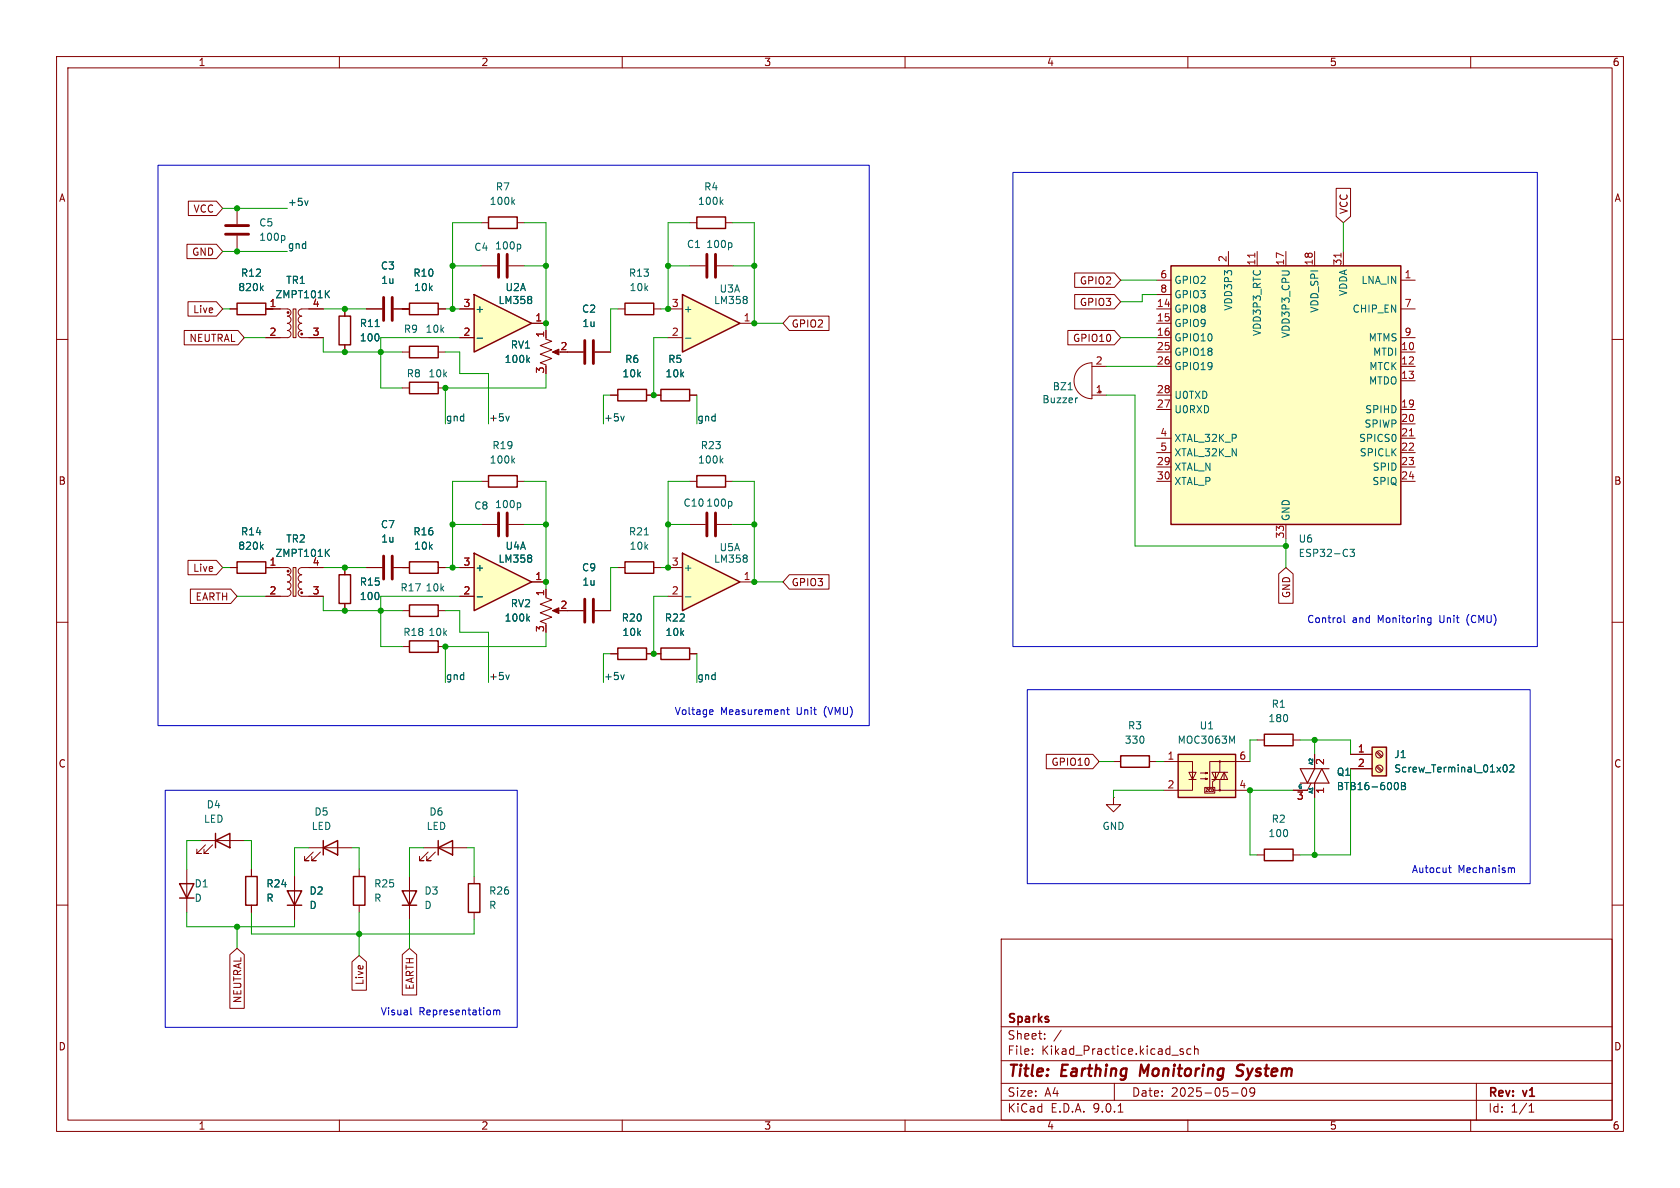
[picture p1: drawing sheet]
<svg xmlns="http://www.w3.org/2000/svg" width="297mm" height="210mm" viewBox="0 0 297 210" stroke-linecap="round" stroke-linejoin="round" font-family="sans-serif">
<g fill="none" stroke="#840000" stroke-width=".18">
<path d="M10 10h277v190h-277zM12 12h273v186h-273zM60 10v2M110 10v2M160 10v2M210 10v2M260 10v2M41.9 36.8v2.8M85.1 39.4h1.3M91.4 39.4h1.3M121.9 39.4h1.3M128.3 39.4h1.2"/>
<path d="M40.6 54.6h1.3M41.9 41.7v2.8M47 54.6h1.3M61 54.6v1.3M64.8 54.6h2.8M69.6 54.6h2.8M85.1 47h2.8M89.9 47h2.8M10 60h2M61 61v1.2M100.3 62.2h2.8M105.2 62.2h2.7"/>
<path d="M107.9 69.9h1.3M114.3 69.9h1.3M285 60h2M85.1 85.1h1.3M91.4 85.1h1.3M121.9 92.7h2.8M126.7 92.7h2.8M10 110h2M61 100.3v1.3M61 106.7v1.3M64.8 100.3h2.8M69.6 100.3h2.8"/>
<path d="M285 110h2M33 153.7v7.6M10 160h2M177 166h108v32h-108zM285 160h2M60 198v2M110 198v2M160 198v2M177 194.5h108M177 191.5h108M177 187.5h108M177 181.5h108"/>
<path d="M182.5 186.3v.1M182.5 185.5v.1M184.7 183.6v.1M184.7 182.8v.1M187.6 182.1l-1.3 2M197 191.5v3M197.7 196.6h.8M209.2 185.5l-.4-.1-.2 .2 .1 .2 .5 .2v.3h-.6M210 198v2M210.5 185.5l-.4-.1-.3 .3v.4l.2 .2h.5M211.2 185.5l.2-.1 .3 .1 .1 .9M211.2 184.9v1.5"/>
<path d="M217.7 193.2h1.2M219.7 192.4a.81 .81 0 0 0 .3 1.4l.2-.1 .2-.5-.2-.8M221 192.4v.5l.1 .3h.4l.3-.3M221.7 192.4a.99 .99 0 0 1-.3 1.4h-.3M260 198v2M261 191.5v6.5M270.3 196.6h.9M270.3 195.5l.4-.4v1.5"/>
</g>
<path d="M201.7 188.2l-.2 2M219.6 190a.85 .85 0 0 1-1 .1M219.6 188.2l-.6 .1a.46 .46 0 0 0-.3 .5 .46 .46 0 0 0 .4 .4l.5 .2" fill="none" stroke="#840000" stroke-width=".4"/>
<path d="M86.4 38.4h5v2h-5zM123.2 38.4h5.1v2h-5.1zM41.9 53.6h5.1v2h-5.1zM59.9 55.9h2.1v5.1h-2.1zM109.2 68.8h5.1v2.1h-5.1zM86.4 84.1h5v2h-5zM59.9 101.6h2.1v5.1h-2.1zM31.7 156.2h2.6l-1.3 2.6zM31.7 158.8h2.6" fill="none" stroke="#840000" stroke-width=".25"/>
<path d="M39.9 39.9h4M39.9 41.4h4M67.8 52.6v4M69.3 52.6v4M88.1 45v4M89.7 45v4M103.4 60.2v4.1M104.9 60.2v4.1M67.8 98.3v4.1M69.3 98.3v4.1M125 90.7v4M126.5 90.7v4" fill="none" stroke="#840000" stroke-width=".51"/>
<g fill="none" stroke="#006464" stroke-width=".18">
<path d="M90.6 35.7l.4 .4M91 35.3l-.5 .5M127.5 35.7l.3 .4M127.8 35.3l-.5 .5M46.2 50.9l.3 .5M46.5 50.5l-.4 .5M50.1 41.6l.3 .3v.3M50.3 42.4l-.2 .1M66.3 57.7h.8M91.8 43.2l.3 .2v.4l-.3 .2M90.6 81.4l.4 .5M91 81l-.5 .5"/>
<path d="M129.2 88.6l.2 .3v.3l-.2 .3"/>
</g>
<path d="M242.6 132.1h2.5v5.1h-2.5z" fill="#ffffc2"/>
<path d="M123.2 84.1h5.1v2h-5.1zM223.5 129.8h5.1v2h-5.1zM242.6 132.1h2.5v5.1h-2.5zM38.1 148.6l2.5-1.3v2.6zM38.1 147.3v2.6M43.4 154.9h2.1v5.1h-2.1zM50.8 157.5h2.5l-1.2 2.5zM57.1 149.9l2.6-1.3v2.5zM57.1 148.6v2.5M223.5 150.1h5.1v2h-5.1zM50.8 160h2.5" fill="none" stroke="#840000" stroke-width=".25"/>
<g fill="none" stroke="#840000" stroke-width=".18">
<path d="M121.9 85.1h1.3M128.3 85.1h1.2M222.2 130.8h1.3M228.6 130.8h1.3M231.8 138.4l-.7 1.3h-2.5M232.4 133.4v2.5M232.4 138.4v2.6M238.8 133.4h3.8M238.8 135.9h3.8M243.3 133l.9 .9M243.3 135.6l.9 .8M243.5 132.8l.8 .9"/>
<path d="M243.5 135.4l.8 .8M35.6 148.6h7.6M36.3 149.4l-1.5 1.5h.8h-.8v-.8M37.6 149.4l-1.5 1.5h.7h-.7v-.8M44.4 153.7v1.2M52.1 154.9v7.7M54.6 149.9h7.6M55.4 150.6l-1.6 1.5h.8h-.8v-.7M56.6 150.6l-1.5 1.5h.8h-.8v-.7M222.2 151.1h1.3M228.6 151.1h1.3M44.4 160v1.3"/>
<circle cx="243.8" cy="135.9" r=".63"/>
<circle cx="243.8" cy="133.3" r=".63"/>
</g>
<path d="M127.5 81.4l.3 .5M127.8 81l-.5 .5M246.8 138.3a.68 .68 0 0 1 .4 .7 .68 .68 0 0 1-.4 .6M247.8 138.3h.4l.2 .3-.2 .3 .2 .1 .1 .4-.3 .2h-.4zM247.8 138.9h.4M265.8 135.3l.2-.1a.68 .68 0 0 1 .5 .6 .68 .68 0 0 1-.5 .7l-.2-.2-.1-.3zM266.9 135.3l.5-.1 .3 .4-.8 .9h.8" fill="none" stroke="#006464" stroke-width=".18"/>
<path d="M229.9 138.4h5l-1.2-2.5-1.3 2.5M232.4 135.9l-1.3 2.5-1.2-2.5h5" fill="none" stroke="#840000" stroke-width=".2"/>
<path d="M208.3 133.4h10.1v7.6h-10.1z" fill="#ffffc2"/>
<g fill="none" stroke="#840000" stroke-width=".18">
<path d="M71.1 54.6h1.3M77.5 54.6h1.2M190.8 65.1a3.2 3.2 0 0 1 2.2-1v6.4a3.2 3.2 0 0 1-2.9-2 3.2 3.2 0 0 1 .7-3.4zM193 69.9h2.6M193 64.8h2.6M40.6 100.3h1.3M47 100.3h1.3M115.6 115.6h1.2M121.9 115.6h1.3M196.8 134.6h1.3M203.2 134.6h1.3M205.7 134.6h5.1v5.1h-5.1"/>
<path d="M210.2 136.5h1.3l-.7 1.3zM210.2 137.8h1.3M212.2 136.7h1.3l-.4 .1v-.3l.4 .2M212.2 137.7h1.3l-.4 .1v-.3l.4 .2M213 139.2h1.8v1h-1.8zM214.2 137.8h2.8l-.6-1.3-.6 1.3M214.8 139.7h.8M214.9 136.5v1.3l-.5 .4v1M215.5 136.5l-.6 1.3-.7-1.3h2.8M215.6 134.6h-1.7v4.6M215.6 137.8v1.9h5.4M216.4 136.5v1.3"/>
<path d="M221 134.6h-5.4v1.9"/>
<circle cx="215.6" cy="134.6" r=".13"/>
<circle cx="215.6" cy="139.7" r=".13"/>
</g>
<path d="M72.4 53.6h5.1v2h-5.1zM41.9 99.3h5.1v2h-5.1zM116.8 114.6h5.1v2h-5.1zM198.1 133.6h5.1v2h-5.1zM208.3 133.4h10.1v7.6h-10.1z" fill="none" stroke="#840000" stroke-width=".25"/>
<path d="M188.8 68.9h.8M190.5 70.3l-.2 .1M46.2 96.6l.3 .5M46.5 96.3l-.4 .4M217.8 131l.4-.9v1.3" fill="none" stroke="#006464" stroke-width=".18"/>
<path d="M51.8 100.3h.5v5.1h-.5z" fill="#ffffc2"/>
<path d="M47 100.3h3.8a.64 .64 0 0 1 .6 .7 .64 .64 0 0 1-.6 .6 .64 .64 0 0 1 .6 .6 .64 .64 0 0 1-.6 .7 .64 .64 0 0 1 .6 .6 .64 .64 0 0 1-.6 .6M50.8 104.1a.64 .64 0 0 1 .6 .7 .64 .64 0 0 1-.6 .6h-3.8M51.8 100.3h.5v5.1h-.5zM53.3 104.1a.63 .63 0 0 0-.6 .7 .63 .63 0 0 0 .6 .6h3.8M57.1 100.3h-3.8a.63 .63 0 0 0-.6 .7 .63 .63 0 0 0 .6 .6 .64 .64 0 0 0-.6 .6 .64 .64 0 0 0 .6 .7 .64 .64 0 0 0-.6 .6 .64 .64 0 0 0 .6 .6" fill="none" stroke="#840000" stroke-width=".18"/>
<g fill="none" stroke="#840000" stroke-width=".25">
<circle cx="50.9" cy="101" r=".13"/>
<circle cx="53.3" cy="104.8" r=".13"/>
</g>
<path d="M57.7 97.6l.6 .8M58.3 97.1l-.8 .7" fill="none" stroke="#006464" stroke-width=".18"/>
<path d="M207 47h40.6v45.7h-40.6z" fill="#ffffc2"/>
<path d="M207 47h40.6v45.7h-40.6zM72.4 61.2h5.1v2h-5.1zM116.8 68.8h5.1v2.1h-5.1zM110.5 99.3h5.1v2h-5.1zM62.5 154.9h2v5.1h-2zM71.1 157.5h2.6l-1.3 2.5zM77.5 149.9l2.5-1.3v2.5zM77.5 148.6v2.5M82.8 156.2h2v5.1h-2zM71.1 160h2.6" fill="none" stroke="#840000" stroke-width=".25"/>
<g fill="none" stroke="#840000" stroke-width=".18">
<path d="M96.5 59.9l1 .4-2 .8 2 .7-2 .8 2 .8-2 .7 1 .4v.3M96.5 58.4v1.3M204.5 49.5h2.5M204.5 52.1h2.5M204.5 54.6h2.5M204.5 57.2h2.5M204.5 59.7h2.5M217.2 44.5v2.5M222.2 44.5v2.5M227.3 44.5v2.5M232.4 44.5v2.5M237.5 44.5v2.5"/>
<path d="M247.6 49.5h2.6M247.6 54.6h2.6M247.6 59.7h2.6M71.1 62.2h1.3M77.5 62.2h1.2M98 62.2h1.1M115.6 69.9h1.2M121.9 69.9h1.3M204.5 62.2h2.5M204.5 64.8h2.5M204.5 69.9h2.5M204.5 72.4h2.5"/>
<path d="M204.5 77.5h2.5M247.6 62.2h2.6M247.6 64.8h2.6M247.6 72.4h2.6M247.6 77.5h2.6M247.6 67.3h2.6M247.6 74.9h2.6M204.5 80h2.5M204.5 82.6h2.5M204.5 85.1h2.5M227.3 92.7v2.6M247.6 80h2.6"/>
<path d="M247.6 82.6h2.6M247.6 85.1h2.6M100.3 108h2.8M105.2 108h2.7M109.2 100.3h1.3M115.6 100.3h1.2M63.5 153.7v1.2M72.4 154.9v7.7M74.9 149.9h7.6M75.7 150.6l-1.5 1.5h.7h-.7v-.7M77 150.6l-1.6 1.5h.8h-.8v-.7M83.8 154.9v1.3"/>
<path d="M63.5 160v1.3M83.8 161.3v1.3"/>
</g>
<path d="M221.8 44.8v.7M237.1 44.8v.7M249.2 77.1h.7" fill="none" stroke="#a90000" stroke-width=".18"/>
<path d="M93.3 63.6l.3 .5M93.6 63.2l-.5 .5M113.9 94.6h.7M238.7 97.1h.7l-.4 .5 .4 .1v.5l-.2 .2-.5-.2" fill="none" stroke="#006464" stroke-width=".18"/>
<path d="M97.7 62.2l1.1-.5v1z" fill="#840000" stroke="#840000" stroke-width=".18"/>
<path d="M103.4 105.9v4.1M104.9 105.9v4.1" fill="none" stroke="#840000" stroke-width=".51"/>
<path d="M51.8 54.6h.5v5.1h-.5z" fill="#ffffc2"/>
<path d="M47 54.6h3.8a.64 .64 0 0 1 .6 .6 .64 .64 0 0 1-.6 .7M50.8 55.9a.64 .64 0 0 1 .6 .6 .64 .64 0 0 1-.6 .7 .64 .64 0 0 1 .6 .6 .64 .64 0 0 1-.6 .6 .64 .64 0 0 1 .6 .7 .64 .64 0 0 1-.6 .6h-3.8M51.8 54.6h.5v5.1h-.5zM53.3 55.9a.63 .63 0 0 0-.6 .6 .63 .63 0 0 0 .6 .7 .64 .64 0 0 0-.6 .6 .64 .64 0 0 0 .6 .6 .64 .64 0 0 0-.6 .7 .64 .64 0 0 0 .6 .6h3.8M57.1 54.6h-3.8a.63 .63 0 0 0-.6 .6 .63 .63 0 0 0 .6 .7M196.8 141v1.2h1.3l-1.3 1.3-1.2-1.3h1.2M196.8 141h.1" fill="none" stroke="#840000" stroke-width=".18"/>
<g fill="none" stroke="#840000" stroke-width=".25">
<circle cx="50.9" cy="55.2" r=".13"/>
<circle cx="53.3" cy="59.1" r=".13"/>
</g>
<path d="M57.7 51.9l.6 .7M58.3 51.4l-.8 .7" fill="none" stroke="#006464" stroke-width=".18"/>
<path d="M83.8 52.1l10.2 5.1-10.2 5z" fill="#ffffc2"/>
<path d="M83.8 52.1l10.2 5.1-10.2 5zM72.4 67.6h5.1v2h-5.1zM109.2 114.6h5.1v2h-5.1z" fill="none" stroke="#840000" stroke-width=".25"/>
<path d="M81.3 54.6h2.5M81.3 59.7h2.5M94 57.2h2.5M71.1 68.6h1.3M77.5 68.6h1.2M107.9 115.6h1.3M114.3 115.6h1.3" fill="none" stroke="#840000" stroke-width=".18"/>
<path d="M84.3 59.8h1M93.9 52.5v.3M93.9 53.1v.4" fill="none" stroke="#006464" stroke-width=".18"/>
<path d="M120.6 97.8l10.2 5.1-10.2 5.1z" fill="#ffffc2"/>
<path d="M120.6 97.8l10.2 5.1-10.2 5.1z" fill="none" stroke="#840000" stroke-width=".25"/>
<path d="M118.1 100.3h2.5M118.1 105.4h2.5M130.8 102.9h2.5" fill="none" stroke="#840000" stroke-width=".18"/>
<path d="M132 98.2v.3M132 98.8v.5M121.2 105.5h.9" fill="none" stroke="#006464" stroke-width=".18"/>
<path d="M83.8 97.8l10.2 5.1-10.2 5.1z" fill="#ffffc2"/>
<path d="M110.5 53.6h5.1v2h-5.1zM83.8 97.8l10.2 5.1-10.2 5.1z" fill="none" stroke="#840000" stroke-width=".25"/>
<path d="M109.2 54.6h1.3M115.6 54.6h1.2M121.9 47h2.8M126.7 47h2.8M81.3 100.3h2.5M81.3 105.4h2.5M94 102.9h2.5M96.5 105.7l1 .3-2 .8 2 .8-2 .7 2 .8-2 .8 1 .3v.3M96.5 104.1v1.3M98 108h1.1" fill="none" stroke="#840000" stroke-width=".18"/>
<path d="M129.2 42.9l.2 .3v.3l-.2 .3M93.9 98.2v.3M93.9 98.8v.5M84.3 105.5h1M93.3 109.3l.3 .5M93.6 109l-.5 .4" fill="none" stroke="#006464" stroke-width=".18"/>
<path d="M97.7 108l1.1-.6v1.1z" fill="#840000" stroke="#840000" stroke-width=".18"/>
<path d="M125 45v4M126.5 45v4" fill="none" stroke="#840000" stroke-width=".51"/>
<path d="M120.6 52.1l10.2 5.1-10.2 5z" fill="#ffffc2"/>
<path d="M120.6 52.1l10.2 5.1-10.2 5zM72.4 99.3h5.1v2h-5.1zM72.4 113.3h5.1v2h-5.1zM72.4 106.9h5.1v2.1h-5.1z" fill="none" stroke="#840000" stroke-width=".25"/>
<g fill="none" stroke="#840000" stroke-width=".18">
<path d="M33.3 35.6h5l1.1 1.2-1.1 1.3h-5zM236.2 33.3h2.6v5l-1.3 1.1-1.3-1.1zM32.6 58.4h9.5l1.1 1.3-1.1 1.3h-9.5zM33.1 43.2h5.2l1.1 1.3-1.1 1.2h-5.2zM33.2 53.3h5.1l1.1 1.3-1.1 1.3h-5.1zM40.6 54.6h1.3M47 54.6h2.5M47 59.7h2.5M54.6 54.6h2.5M54.6 59.7h2.5M61 54.6v1.3M64.8 54.6h2.8"/>
<path d="M69.6 54.6h2.8M77.5 54.6h1.2M81.3 54.6h2.5M81.3 59.7h2.5M94 57.2h2.5M96.5 58.4v1.3M118.1 54.6h2.5M118.1 59.7h2.5M130.8 57.2h2.5M139.5 55.9h7.1v2.5h-7.1l-1.1-1.2zM188.8 58.4h8.2l1.1 1.3-1.1 1.3h-8.2zM190 48.3h7l1.1 1.2-1.1 1.3h-7z"/>
<path d="M190 52.1h7l1.1 1.2-1.1 1.3h-7zM61 61v1.2M100.3 62.2h2.8M105.2 62.2h2.7M107.9 69.9h1.3M114.3 69.9h2.5M121.9 69.9h1.3M33.2 99.1h5.1l1.1 1.2-1.1 1.3h-5.1zM85.1 92.7h2.8M89.9 92.7h2.8M33.7 104.1h7.1l1.1 1.3-1.1 1.3h-7.1zM40.6 100.3h1.3"/>
<path d="M47 100.3h2.5M47 105.4h2.5M54.6 100.3h2.5M54.6 105.4h2.5M61 100.3v1.3M61 106.7v1.3M64.8 100.3h2.8M69.6 100.3h2.8M71.1 114.3h1.3M71.1 108h1.3M77.5 114.3h1.2M77.5 100.3h1.2"/>
<path d="M77.5 108h1.2M81.3 100.3h2.5M81.3 105.4h2.5M94 102.9h2.5M96.5 104.1v1.3M100.3 108h2.8M105.2 108h2.7M107.9 115.6h1.3M114.3 115.6h2.5M121.9 115.6h1.3M139.5 101.6h7.1v2.5h-7.1l-1.1-1.2zM226.1 101.4l1.2-1.1 1.3 1.1v5.2h-2.5z"/>
<path d="M185 133.3h8.2l1.1 1.3-1.1 1.3h-8.2zM228.6 139.7h2.5M232.4 133.4v2.5M232.4 138.4v2.6M238.8 133.4h3.8M238.8 135.9h3.8M44.4 153.7v1.2M52.1 154.9v2.6M40.6 168.8l1.3-1.2 1.3 1.2v9.4h-2.6zM44.4 160v1.3M52.1 160v2.6M62.2 170l1.3-1.1 1.3 1.1v5h-2.6z"/>
<path d="M71.1 168.8l1.3-1.2 1.3 1.2v7.1h-2.6z"/>
</g>
<g fill="none" stroke="#006464" stroke-width=".18">
<path d="M46.2 50.9l.3 .5M46.5 50.5l-.4 .5M57.7 51.9l.6 .7M58.3 51.4l-.8 .7M66.3 57.7h.8M84.3 59.8h1M93.9 52.5v.3M93.9 53.1v.4M121.2 59.8h.9M132 52.5v.3M132 53.1v.4M93.3 63.6l.3 .5"/>
<path d="M93.6 63.2l-.5 .5M46.2 96.6l.3 .5M46.5 96.3l-.4 .4M57.7 97.6l.6 .8M58.3 97.1l-.8 .7M91.8 88.9l.3 .2v.4l-.3 .2M93.9 98.2v.3M93.9 98.8v.5M84.3 105.5h1M93.3 109.3l.3 .5M93.6 109l-.5 .4M246.8 138.3a.68 .68 0 0 1 .4 .7 .68 .68 0 0 1-.4 .6"/>
<path d="M247.8 138.3h.4l.2 .3-.2 .3 .2 .1 .1 .4-.3 .2h-.4zM247.8 138.9h.4M265.8 135.3l.2-.1a.68 .68 0 0 1 .5 .6 .68 .68 0 0 1-.5 .7l-.2-.2-.1-.3zM266.9 135.3l.5-.1 .3 .4-.8 .9h.8"/>
</g>
<path d="M88.1 90.7v4M89.7 90.7v4" fill="none" stroke="#840000" stroke-width=".51"/>
<path d="M54.5 35.5l-.3 .8M90 73.6l-.3 .8M110.3 73.6l-.3 .8M90 119.3l-.3 .8M110.3 119.3l-.3 .8" fill="none" stroke="#0f0f0f" stroke-width=".18"/>
<g fill="none" stroke="#009600" stroke-width=".18">
<path d="M39.4 36.8h11.4M85.1 39.4h-5.1v15.2M92.7 39.4h3.8v19M121.9 39.4h-3.8v15.2h-1.3M129.5 39.4h3.8v17.8h5.1M237.5 39.4v5.1M39.4 54.6h1.2M39.4 44.5h11.4M43.2 59.7h3.8M47 54.6h1.3M57.1 54.6h7.7M57.1 59.7v2.5h14"/>
<path d="M71.1 54.6h1.3M78.7 54.6h2.6M80 47h5.1M81.3 59.7h-14v8.9h3.8M92.7 47h3.8M109.2 54.6h-1.3v7.6M118.1 47h3.8M118.1 59.7h-2.5v10.2M129.5 47h3.8M198.1 59.7h6.4M198.1 49.5h6.4M204.5 52.1h-2.6v1.2h-3.8"/>
<path d="M78.7 62.2h2.6v3.8h5.1v8.9M96.5 66v2.6h-17.8v6.3M107.9 69.9h-1.2v5M123.2 69.9v5M195.6 69.9h5.1v26.6h26.6M195.6 64.8h8.9M80 92.7h5.1M85.1 85.1h-5.1v15.2M92.7 85.1h3.8v19M92.7 92.7h3.8M118.1 92.7h3.8M121.9 85.1h-3.8v15.2h-1.3"/>
<path d="M129.5 85.1h3.8v17.8h5.1M129.5 92.7h3.8M227.3 95.3v5M39.4 100.3h1.2M41.9 105.4h5.1M47 100.3h1.3M57.1 105.4v2.6h14M57.1 100.3h7.7M71.1 100.3h1.3M78.7 108h2.6v3.8h5.1v8.9M78.7 100.3h2.6M81.3 105.4h-14v8.9h3.8"/>
<path d="M96.5 111.8v2.5h-17.8v6.4M107.9 115.6h-1.2v5.1M109.2 100.3h-1.3v7.7M118.1 105.4h-2.5v10.2M123.2 115.6v5.1M194.3 134.6h2.5M204.5 134.6h1.2M205.7 139.7h-8.9v1.3M222.2 130.8h-1.2v3.8M228.6 139.7h-7.6v11.4h1.2M229.9 130.8h8.9v2.6M232.4 130.8v2.6"/>
<path d="M238.8 135.9v15.2h-8.9M35.6 148.6h-2.6v5.1M43.2 148.6h1.2v5.1M54.6 149.9h-2.5v5M62.2 149.9h1.3v3.8M74.9 149.9h-2.5v5M82.5 149.9h1.3v5M232.4 141v10.1M33 161.3v2.5h19.1v-1.2M41.9 163.8v3.8M44.4 161.3v3.8h39.4v-2.5M63.5 161.3v7.6"/>
<path d="M72.4 162.6v5"/>
</g>
<g fill="none" stroke="#0000c2" stroke-width=".18">
<path d="M27.9 29.2h125.8v99.1h-125.8zM179.1 30.5h92.7v83.8h-92.7zM237.6 108.8v1.1l.2 .2M252.4 109.9l.2 .2 .4-.1M253 109.2v1l-.3 .3-.3-.1M253 109.3l-.4-.1-.2 .1M29.2 139.7h62.2v41.9h-62.2zM125.6 125.5h.4l.1 .3-.6 .1M126 126.3h-.4M139.1 125.5h.4M139.2 125v1.1l.3 .2M181.6 121.9h88.9v34.3h-88.9z"/>
<path d="M256.1 153.4h.5M256.3 153v1.1l.3 .2M267.3 153.5h.4v.8M72.6 178.1v1.1l.2 .2M87.3 178.6v.8M87.3 178.7l.3-.1 .2 .1M87.8 178.7l.2-.1h.3v.8M87.8 178.7v.7"/>
</g>
<g fill="#009600" stroke="#009600" stroke-width=".18">
<circle cx="41.9" cy="163.8" r=".46"/>
<circle cx="63.5" cy="165.1" r=".46"/>
<circle cx="78.7" cy="68.6" r=".46"/>
<circle cx="96.5" cy="47" r=".46"/>
<circle cx="80" cy="47" r=".46"/>
<circle cx="80" cy="54.6" r=".46"/>
<circle cx="96.5" cy="57.2" r=".46"/>
<circle cx="41.9" cy="44.5" r=".46"/>
<circle cx="61" cy="100.3" r=".46"/>
<circle cx="61" cy="62.2" r=".46"/>
<circle cx="67.3" cy="62.2" r=".46"/>
<circle cx="61" cy="54.6" r=".46"/>
<circle cx="115.6" cy="115.6" r=".46"/>
<circle cx="133.3" cy="57.2" r=".46"/>
<circle cx="96.5" cy="102.9" r=".46"/>
<circle cx="115.6" cy="69.9" r=".46"/>
<circle cx="67.3" cy="108" r=".46"/>
<circle cx="61" cy="108" r=".46"/>
<circle cx="41.9" cy="36.8" r=".46"/>
<circle cx="80" cy="100.3" r=".46"/>
<circle cx="80" cy="92.7" r=".46"/>
<circle cx="78.7" cy="114.3" r=".46"/>
<circle cx="96.5" cy="92.7" r=".46"/>
<circle cx="221" cy="139.7" r=".46"/>
<circle cx="232.4" cy="151.1" r=".46"/>
<circle cx="232.4" cy="130.8" r=".46"/>
<circle cx="133.3" cy="102.9" r=".46"/>
<circle cx="118.1" cy="47" r=".46"/>
<circle cx="133.3" cy="92.7" r=".46"/>
<circle cx="118.1" cy="92.7" r=".46"/>
<circle cx="118.1" cy="54.6" r=".46"/>
<circle cx="118.1" cy="100.3" r=".46"/>
<circle cx="133.3" cy="47" r=".46"/>
<circle cx="227.3" cy="96.5" r=".46"/>
</g>
<g font-size="2.8" fill="#840000">
<text x="178" y="190.9">Title:</text>
<text x="187.7" y="190.9">Earthing</text>
<text x="202.4" y="190.9">Monitoring</text>
<text x="220.3" y="190.9">System</text>
</g>
<g font-size="2.1" fill="#840000">
<text x="178" y="184">Sheet:</text>
<text x="178" y="181.2">Sparks</text>
<text x="178" y="186.7">File:</text>
<text x="184.1" y="186.7">Kikad_Practice.kicad_sch</text>
<text x="178" y="196.9">KiCad</text>
<text x="178" y="194.1">Size:</text>
<text x="184.7" y="194.1">A4</text>
<text x="185.7" y="196.9">E.D.A.</text>
<text x="193.3" y="196.9">9.0.1</text>
<text x="200" y="194.1">Date:</text>
<text x="207" y="194.1">2025-05-09</text>
<text x="263" y="194.3">Rev:</text>
<text x="263" y="196.9">Id:</text>
<text x="267.1" y="196.9">1/1</text>
<text x="269.4" y="194.3">v1</text>
</g>
<g font-size="1.8" fill="#840000">
<text x="35" y="11.9">1</text>
<text x="85" y="11.9">2</text>
<text x="135" y="11.9">3</text>
<text x="185" y="11.9">4</text>
<text x="235" y="11.9">5</text>
<text x="285" y="11.9">6</text>
<text x="10.3" y="35.9">A</text>
<text x="285.3" y="35.9">A</text>
<text x="34.1" y="37.8">VCC</text>
<text x="238.4" y="37.9" transform="rotate(-90 238.4 37.9)">VCC</text>
<text x="33.9" y="45.4">GND</text>
<text x="190.8" y="50.5">GPIO2</text>
<text x="34" y="55.6">Live</text>
<text x="139.9" y="58.1">GPIO2</text>
<text x="190.8" y="54.3">GPIO3</text>
<text x="33.4" y="60.6">NEUTRAL</text>
<text x="189.6" y="60.6">GPIO10</text>
<text x="10.3" y="85.9">B</text>
<text x="285.3" y="85.9">B</text>
<text x="34" y="101.3">Live</text>
<text x="34.5" y="106.4">EARTH</text>
<text x="139.9" y="103.8">GPIO3</text>
<text x="228.3" y="105.8" transform="rotate(-90 228.3 105.8)">GND</text>
<text x="10.3" y="135.9">C</text>
<text x="185.8" y="135.6">GPIO10</text>
<text x="285.3" y="135.9">C</text>
<text x="42.9" y="177.4" transform="rotate(-90 42.9 177.4)">NEUTRAL</text>
<text x="64.5" y="174.2" transform="rotate(-90 64.5 174.2)">Live</text>
<text x="73.3" y="175.1" transform="rotate(-90 73.3 175.1)">EARTH</text>
<text x="10.3" y="185.9">D</text>
<text x="285.3" y="185.9">D</text>
<text x="35" y="199.9">1</text>
<text x="85" y="199.9">2</text>
<text x="135" y="199.9">3</text>
<text x="185" y="199.9">4</text>
<text x="235" y="199.9">5</text>
<text x="285" y="199.9">6</text>
</g>
<g font-size="1.8" fill="#006464">
<text x="87.6" y="33.9">R7</text>
<text x="124.4" y="33.9">R4</text>
<text x="45.7" y="40.2">C5</text>
<text x="86.5" y="36.4">100k</text>
<text x="123.3" y="36.4">100k</text>
<text x="45.7" y="42.8">100p</text>
<text x="67.2" y="47.9">C3</text>
<text x="83.7" y="44.6">C4</text>
<text x="87.4" y="44.3">100p</text>
<text x="121.3" y="44">C1</text>
<text x="124.8" y="44">100p</text>
<text x="42" y="51.7">820k</text>
<text x="42.5" y="49.1">R12</text>
<text x="48.6" y="52.9">ZMPT101K</text>
<text x="50.5" y="50.4">TR1</text>
<text x="67.3" y="50.4">1u</text>
<text x="73" y="49.1">R10</text>
<text x="73.1" y="51.7">10k</text>
<text x="88" y="53.9">LM358</text>
<text x="89.3" y="51.7">U2A</text>
<text x="111.1" y="49.1">R13</text>
<text x="111.2" y="51.7">10k</text>
<text x="126.1" y="53.9">LM358</text>
<text x="127.1" y="51.9">U3A</text>
<text x="207.5" y="50.4">GPIO2</text>
<text x="207.5" y="52.9">GPIO3</text>
<text x="238.4" y="52.4" transform="rotate(-90 238.4 52.4)">VDDA</text>
<text x="240.6" y="50.4">LNA_IN</text>
<text x="63.5" y="58">R11</text>
<text x="71.3" y="59">R9</text>
<text x="75.1" y="59">10k</text>
<text x="83.9" y="55.5">+</text>
<text x="102.8" y="55.5">C2</text>
<text x="102.9" y="58">1u</text>
<text x="120.8" y="55.5">+</text>
<text x="207.5" y="55.5">GPIO8</text>
<text x="207.5" y="58">GPIO9</text>
<text x="218" y="55" transform="rotate(-90 218 55)">VDD3P3</text>
<text x="223.1" y="59.5" transform="rotate(-90 223.1 59.5)">VDD3P3_RTC</text>
<text x="228.2" y="59.9" transform="rotate(-90 228.2 59.9)">VDD3P3_CPU</text>
<text x="233.3" y="55.4" transform="rotate(-90 233.3 55.4)">VDD_SPI</text>
<text x="239" y="55.5">CHIP_EN</text>
<text x="63.5" y="60.6">100</text>
<text x="89.1" y="64.4">100k</text>
<text x="90.2" y="61.8">RV1</text>
<text x="110.4" y="64.4">R6</text>
<text x="118" y="64.4">R5</text>
<text x="207.5" y="60.6">GPIO10</text>
<text x="207.5" y="63.1">GPIO18</text>
<text x="207.5" y="65.6">GPIO19</text>
<text x="241.9" y="60.6">MTMS</text>
<text x="242" y="65.6">MTCK</text>
<text x="242.6" y="63.1">MTDI</text>
<text x="71.8" y="66.9">R8</text>
<text x="75.6" y="66.9">10k</text>
<text x="109.9" y="66.9">10k</text>
<text x="117.6" y="66.9">10k</text>
<text x="184.2" y="71.5">Buzzer</text>
<text x="186" y="69.2">BZ1</text>
<text x="207.5" y="70.7">U0TXD</text>
<text x="241.9" y="68.2">MTDO</text>
<text x="207.5" y="73.3">U0RXD</text>
<text x="241.1" y="75.8">SPIWP</text>
<text x="241.3" y="73.3">SPIHD</text>
<text x="86.5" y="82.1">100k</text>
<text x="87" y="79.6">R19</text>
<text x="123.3" y="82.1">100k</text>
<text x="123.8" y="79.6">R23</text>
<text x="207.5" y="78.3">XTAL_32K_P</text>
<text x="207.5" y="80.9">XTAL_32K_N</text>
<text x="207.5" y="83.4">XTAL_N</text>
<text x="240.2" y="78.3">SPICS0</text>
<text x="240.3" y="80.9">SPICLK</text>
<text x="242.6" y="83.4">SPID</text>
<text x="120.7" y="89.8">C10</text>
<text x="124.8" y="89.8">100p</text>
<text x="207.5" y="86">XTAL_P</text>
<text x="242.5" y="86">SPIQ</text>
<text x="42.5" y="94.8">R14</text>
<text x="67.2" y="93.6">C7</text>
<text x="73" y="94.8">R16</text>
<text x="83.7" y="90.3">C8</text>
<text x="87.4" y="90">100p</text>
<text x="111.1" y="94.8">R21</text>
<text x="228.2" y="92.2" transform="rotate(-90 228.2 92.2)">GND</text>
<text x="42" y="97.4">820k</text>
<text x="48.6" y="98.7">ZMPT101K</text>
<text x="50.5" y="96.1">TR2</text>
<text x="67.3" y="96.1">1u</text>
<text x="73.1" y="97.4">10k</text>
<text x="83.9" y="101.2">+</text>
<text x="88" y="99.7">LM358</text>
<text x="89.3" y="97.4">U4A</text>
<text x="102.8" y="101.2">C9</text>
<text x="111.2" y="97.4">10k</text>
<text x="120.8" y="101.2">+</text>
<text x="126.1" y="99.7">LM358</text>
<text x="127.1" y="97.6">U5A</text>
<text x="229.5" y="96.1">U6</text>
<text x="229.5" y="98.7">ESP32-C3</text>
<text x="63.5" y="106.3">100</text>
<text x="63.5" y="103.7">R15</text>
<text x="70.7" y="104.7">R17</text>
<text x="75.1" y="104.7">10k</text>
<text x="90.2" y="107.5">RV2</text>
<text x="102.9" y="103.7">1u</text>
<text x="71.2" y="112.6">R18</text>
<text x="75.6" y="112.6">10k</text>
<text x="89.1" y="110.1">100k</text>
<text x="109.8" y="110.1">R20</text>
<text x="109.9" y="112.6">10k</text>
<text x="117.4" y="110.1">R22</text>
<text x="117.6" y="112.6">10k</text>
<text x="224.7" y="125.3">R1</text>
<text x="198.7" y="131.7">330</text>
<text x="199.3" y="129.1">R3</text>
<text x="208.1" y="131.7">MOC3063M</text>
<text x="212" y="129.1">U1</text>
<text x="224.1" y="127.9">180</text>
<text x="236.2" y="137.3">Q1</text>
<text x="246.4" y="134.2">J1</text>
<text x="246.4" y="136.8">Screw_Terminal_01x02</text>
<text x="36.4" y="143.1">D4</text>
<text x="236.2" y="139.9">BTB16-600B</text>
<text x="36" y="145.6">LED</text>
<text x="55" y="146.9">LED</text>
<text x="55.5" y="144.4">D5</text>
<text x="75.3" y="146.9">LED</text>
<text x="75.8" y="144.4">D6</text>
<text x="194.8" y="146.9">GND</text>
<text x="224.1" y="148.2">100</text>
<text x="224.7" y="145.6">R2</text>
<text x="34.3" y="157.1">D1</text>
<text x="34.3" y="159.6">D</text>
<text x="47" y="157.1">R24</text>
<text x="47" y="159.6">R</text>
<text x="54.6" y="158.3">D2</text>
<text x="54.6" y="160.9">D</text>
<text x="66" y="157.1">R25</text>
<text x="66" y="159.6">R</text>
<text x="74.9" y="158.3">D3</text>
<text x="74.9" y="160.9">D</text>
<text x="86.4" y="158.3">R26</text>
<text x="86.4" y="160.9">R</text>
</g>
<g font-size="1.8" fill="#0f0f0f">
<text x="50.8" y="36.5">+5v</text>
<text x="50.8" y="44.1">gnd</text>
<text x="78.7" y="74.6">gnd</text>
<text x="86.4" y="74.6">+5v</text>
<text x="106.7" y="74.6">+5v</text>
<text x="123.2" y="74.6">gnd</text>
<text x="78.7" y="120.3">gnd</text>
<text x="86.4" y="120.3">+5v</text>
<text x="106.7" y="120.3">+5v</text>
<text x="123.2" y="120.3">gnd</text>
</g>
<g font-size="1.8" fill="#a90000">
<text x="216.9" y="46.4" transform="rotate(-90 216.9 46.4)">2</text>
<text x="222" y="47" transform="rotate(-90 222 47)">11</text>
<text x="227.1" y="47" transform="rotate(-90 227.1 47)">17</text>
<text x="232.2" y="47" transform="rotate(-90 232.2 47)">18</text>
<text x="237.2" y="47" transform="rotate(-90 237.2 47)">31</text>
<text x="205" y="49.3">6</text>
<text x="205" y="51.8">8</text>
<text x="248.2" y="49.3">1</text>
<text x="47.6" y="54.4">1</text>
<text x="47.6" y="59.4">2</text>
<text x="55.2" y="54.4">4</text>
<text x="55.2" y="59.4">3</text>
<text x="81.8" y="54.4">3</text>
<text x="81.8" y="59.4">2</text>
<text x="94.5" y="56.9">1</text>
<text x="96.3" y="59.8" transform="rotate(-90 96.3 59.8)">1</text>
<text x="118.7" y="54.4">3</text>
<text x="118.7" y="59.4">2</text>
<text x="131.4" y="56.9">1</text>
<text x="204.4" y="54.4">14</text>
<text x="204.4" y="56.9">15</text>
<text x="204.4" y="59.4">16</text>
<text x="248.2" y="54.4">7</text>
<text x="248.2" y="59.4">9</text>
<text x="99" y="62">2</text>
<text x="193.6" y="64.5">2</text>
<text x="204.4" y="62">25</text>
<text x="204.4" y="64.5">26</text>
<text x="247.6" y="62">10</text>
<text x="247.6" y="64.5">12</text>
<text x="96.3" y="66.1" transform="rotate(-90 96.3 66.1)">3</text>
<text x="193.6" y="69.6">1</text>
<text x="204.4" y="69.6">28</text>
<text x="247.6" y="67.1">13</text>
<text x="204.4" y="72.1">27</text>
<text x="205" y="77.2">4</text>
<text x="247.6" y="72.1">19</text>
<text x="247.6" y="74.7">20</text>
<text x="247.6" y="77.2">21</text>
<text x="204.4" y="82.3">29</text>
<text x="205" y="79.8">5</text>
<text x="247.6" y="79.8">22</text>
<text x="247.6" y="82.3">23</text>
<text x="204.4" y="84.8">30</text>
<text x="247.6" y="84.8">24</text>
<text x="227.1" y="95.3" transform="rotate(-90 227.1 95.3)">33</text>
<text x="47.6" y="100.1">1</text>
<text x="55.2" y="100.1">4</text>
<text x="81.8" y="100.1">3</text>
<text x="118.7" y="100.1">3</text>
<text x="47.6" y="105.2">2</text>
<text x="55.2" y="105.2">3</text>
<text x="81.8" y="105.2">2</text>
<text x="94.5" y="102.6">1</text>
<text x="96.3" y="105.5" transform="rotate(-90 96.3 105.5)">1</text>
<text x="99" y="107.7">2</text>
<text x="118.7" y="105.2">2</text>
<text x="131.4" y="102.6">1</text>
<text x="96.3" y="111.8" transform="rotate(-90 96.3 111.8)">3</text>
<text x="206.3" y="134.4">1</text>
<text x="219" y="134.4">6</text>
<text x="234.4" y="135.3" transform="rotate(-90 234.4 135.3)">2</text>
<text x="240" y="133.1">1</text>
<text x="240" y="135.6">2</text>
<text x="206.3" y="139.4">2</text>
<text x="219" y="139.4">4</text>
<text x="229.2" y="141.7">3</text>
<text x="234.4" y="140.4" transform="rotate(-90 234.4 140.4)">1</text>
</g>
<g font-size="1.8" fill="#0000c2">
<text x="231" y="110.3">Control</text>
<text x="239" y="110.3">and</text>
<text x="243.7" y="110.3">Monitoring</text>
<text x="254.8" y="110.3">Unit</text>
<text x="259.7" y="110.3">(CMU)</text>
<text x="119.2" y="126.6">Voltage</text>
<text x="127.4" y="126.6">Measurement</text>
<text x="140.9" y="126.6">Unit</text>
<text x="145.9" y="126.6">(VMU)</text>
<text x="249.5" y="154.5">Autocut</text>
<text x="257.7" y="154.5">Mechanism</text>
<text x="67.2" y="179.7">Visual</text>
<text x="74.1" y="179.7">Representatiom</text>
</g>
<g font-size=".9" fill="#006464">
<text x="232.2" y="135.4" transform="rotate(-90 232.2 135.4)">A2</text>
<text x="229.4" y="139.4">G</text>
<text x="232.2" y="140.4" transform="rotate(-90 232.2 140.4)">A1</text>
</g>
<text font-size=".7" fill="#840000" x="212.9" y="140.2">ZCD</text>
</svg>
